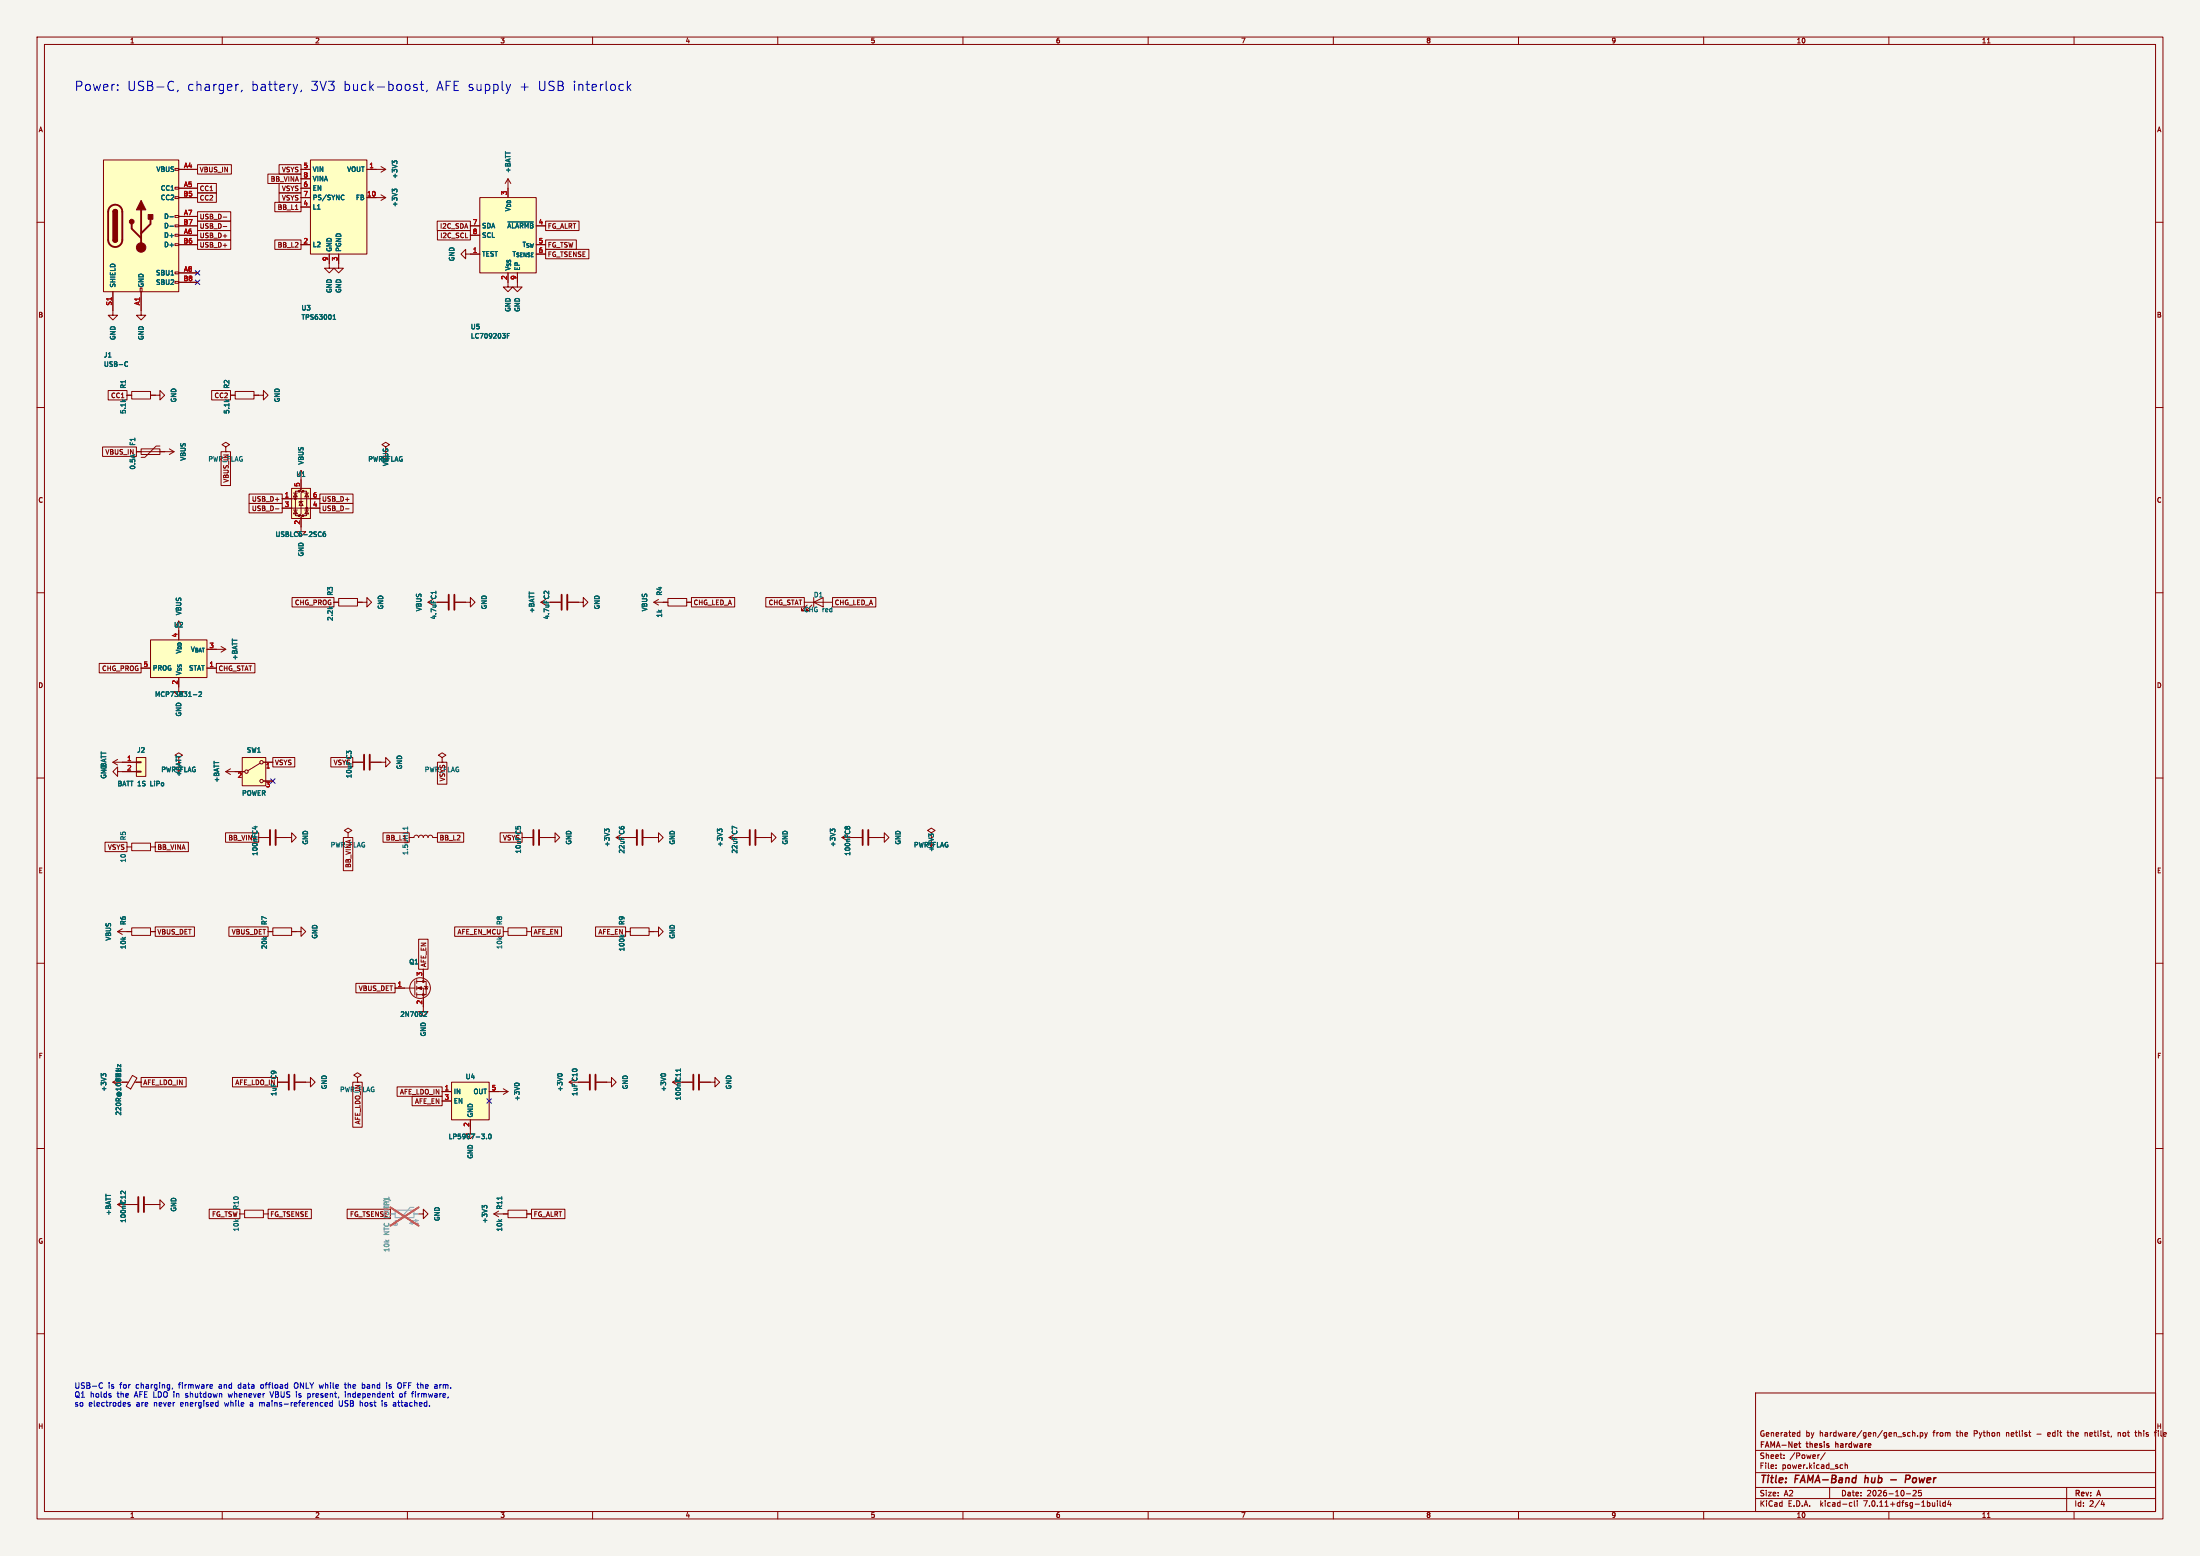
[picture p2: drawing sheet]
<svg xmlns="http://www.w3.org/2000/svg" width="594mm" height="420mm" viewBox="0 0 594 420" stroke-linecap="round" stroke-linejoin="round" font-family="sans-serif">
<path d="M0 0h594v420h-594z" fill="#f5f4ef" stroke="#f5f4ef" stroke-width=".27"/>
<g fill="none" stroke="#840000" stroke-width=".27">
<path d="M10 10h574v400h-574zM12 12h570v396h-570zM60 10v2M110 10v2M160 10v2M210 10v2M260 10v2M310 10v2M360 10v2M410 10v2M460 10v2M510 10v2"/>
<path d="M536.6 11.6h.7M560 10v2M10 60h2M27.9 43.2h20.4v35.5h-20.4zM30.5 57.2l.2-.5 .4-.2 .5 .2 .1 .5M47.2 58.2h1.1v.5h-1.1zM47.2 53.1h1.1v.5h-1.1zM47.2 50.5h1.1v.6h-1.1zM47.2 45.5h1.1v.5h-1.1zM48.3 53.3h5M48.3 45.7h5M48.3 50.8h5"/>
<path d="M48.3 58.4h5M53.3 44.5h9.2v2.5h-9.2zM53.3 59.7h9v2.5h-9zM53.3 49.5h5.1v2.6h-5.1zM53.3 57.2h9v2.5h-9zM53.3 52.1h5.1v2.5h-5.1zM60.3 58.6h.9M72.3 47h9v2.5h-9zM74.2 54.6h7.1v2.6h-7.1zM75.3 44.5h6v2.5h-6zM75.3 49.5h6v2.6h-6zM75.3 52.1h6v2.5h-6z"/>
<path d="M79.7 56.6h.8M81.3 53.3h2.5M81.3 45.7h2.5M81.3 55.9h2.5M81.3 50.8h2.5M81.3 48.3h2.5M83.8 43.2h15.3v25.4h-15.3zM99.1 53.3h5M99.1 45.7h5M102.9 52.6l1.2 .7M102.9 45l1.2 .7M104.1 53.3l-1.2 .8"/>
<path d="M104.1 45.7l-1.2 .8M118 59.7h9v2.5h-9zM129.5 53.3h15.3v20.4h-15.3zM137.2 48.3l-.8 1.2M137.2 48.3v2.5M137.2 48.3l.7 1.2M147.3 59.7h9v2.5h-9zM582 60h2M30.5 78.7v6.4h1.2l-1.2 1.3-1.3-1.3h1.3M30.5 64.8l.2 .4 .4 .2 .5-.2 .1-.4M37.8 77.7h.6v1h-.6zM38.1 78.7v6.4h1.3l-1.3 1.3-1.3-1.3h1.3"/>
<path d="M47.2 75.9h1.1v.6h-1.1zM47.2 73.4h1.1v.5h-1.1zM47.2 65.8h1.1v.5h-1.1zM47.2 63.2h1.1v.6h-1.1zM47.2 60.7h1.1v.5h-1.1zM48.3 61h5M48.3 63.5h5M48.3 66h5M48.3 73.7h5M48.3 76.2h5M53.3 62.2h9v2.6h-9zM53.3 64.8h9v2.5h-9z"/>
<path d="M60.3 61.1h.9M74.2 64.8h7.1v2.5h-7.1zM81.3 66h2.5M88.9 68.6v3.8h1.3l-1.3 1.3-1.3-1.3h1.3M91.4 68.6v3.8h1.3l-1.3 1.3-1.2-1.3h1.2M118.1 62.2h8.9v2.6h-8.9zM125.7 68.6v-1.3l-1.2 1.3 1.2 1.3v-1.3h3.8M127 61h2.5M127 63.5h2.5M137.2 73.7v3.8h1.2l-1.2 1.2-1.3-1.2h1.3M139.7 73.7v3.8h1.3l-1.3 1.2-1.3-1.2h1.3M144.8 61h2.5"/>
<path d="M147.3 64.8h8.3v2.5h-8.3zM147.3 67.3h11.7v2.6h-11.7zM10 110h2M29.2 105.4h5.1v2.6h-5.1zM34.3 106.7h1.3M35.6 105.7h5v2h-5zM40.6 106.7h2.6v-1.3l1.2 1.3-1.2 1.3v-1.3M57.1 105.4h5.1v2.6h-5.1zM62.2 106.7h1.3M63.5 105.7h5.1v2h-5.1zM68.6 106.7h2.5v-1.3l1.3 1.3-1.3 1.3v-1.3M582 110h2"/>
<path d="M27.7 120.7h9.1v2.5h-9.1zM36.8 121.9h10.2M38.1 121.2h5.1v1.5h-5.1zM43.2 120.4h-1l-3.1 3h-1M45.7 121.2l1.3 .7M47 121.9l-1.3 .8M59.7 121.9h2.5v9.2h-2.5zM61 120.7l1-.7-1-.6-1.1 .6 1.1 .7v1.2M61 121.9h.1M67.2 133.4h9v2.5h-9zM67.2 135.9h9v2.5h-9zM74.4 137.3h.9"/>
<path d="M76.2 137.2h10.2M76.2 134.6h10.2M78.7 131.8h5.1v8.2h-5.1zM79.2 137.7h1.1M79.2 133.1h1.1M79.8 133.1l.5 1h-1.1zM79.8 137.7l.5 1h-1.1zM80.8 132.6h-1v6.6h1M81.3 127v5.1l-.5 .5h1l-.5 .5v5.6l-.5 .5h1l-.5 .5v3.8h1.2l-1.2 1.3-1.3-1.3h1.3M81.3 135.4l.5 1h-1zM81.3 127l-.8 1.3M81.3 127l.7 1.3"/>
<path d="M81.8 135.4h-1v.4M81.8 132.6h1v6.6h-1M82.3 137.7h1M82.3 133.1h1M82.8 137.7l.5 1h-1zM82.8 133.1l.5 1h-1zM86.4 133.4h8.9v2.5h-8.9zM86.4 135.9h8.9v2.5h-8.9zM93.3 137.3h1M104.1 120.7l1.1-.7-1.1-.6-1 .6 1 .7v1.2M10 160h2M582 160h2"/>
<path d="M26.8 179.1h11.3v2.5h-11.3zM40.6 172.7h15.3v10.2h-15.3zM48.3 167.6l-.8 1.3M48.3 167.6v2.6M48.3 167.6l.7 1.3M58.4 179.1h10.4v2.5h-10.4zM58.4 175.3h2.6M59.7 174.5l1.3 .8M61 175.3l-1.3 .7M78.9 161.3h11.3v2.5h-11.3zM90.2 162.6h1.2M91.4 161.5h5.1v2.1h-5.1z"/>
<path d="M96.5 162.6h2.6v-1.3l1.2 1.3-1.2 1.2v-1.2M115.6 162.6h5.3M115.6 162.6l1.2 .7M116.8 161.8l-1.2 .8M122.9 162.6h4.1v-1.3l1.3 1.3-1.3 1.2v-1.2M146 162.6h5.4M146 162.6l1.3 .7M147.3 161.8l-1.3 .8M153.4 162.6h4.1v-1.3l1.2 1.3-1.2 1.2v-1.2M176.5 162.6h3.8M176.5 162.6l1.3 .7M177.8 161.8l-1.3 .8"/>
<path d="M180.3 161.5h5.1v2.1h-5.1zM185.4 162.6h1.3M186.7 161.3h11.7v2.5h-11.7zM206.8 161.3h10.4v2.5h-10.4zM217.2 162.6h7.6M217.9 163.3l-1.5 1.5h.8h-.8v-.7M219.2 163.3l-1.5 1.5h.7h-.7v-.7M219.7 162.6l2.5-1.3v2.5zM219.7 161.3v2.5M224.8 161.3h11.7v2.5h-11.7zM38.1 180.3h2.5M48.3 182.9v3.8h1.2l-1.2 1.3-1.3-1.3h1.3"/>
<path d="M55.9 180.3h2.5M10 210h2M30.5 205.7h6.3M30.5 205.7l1.2 .8M31.7 208.3v-1.3l-1.2 1.3 1.2 1.3v-1.3h5.1M31.7 205l-1.2 .7M36.8 208.2h1.3v.2h-1.3zM36.8 205.6h1.3v.3h-1.3zM36.8 204.5h2.6v5.1h-2.6zM48.3 204.5l1-.7-1-.6-1.1 .6 1.1 .7v1.2M61 208.3h5M61 208.3l1.2 .7"/>
<path d="M62.2 207.5l-1.2 .8M65.4 204.5h6.4v7.6h-6.4zM70.2 206l-3.3 2M71.1 205.7h2.6M71.1 210.8h2.6M73.7 204.5h5.9v2.5h-5.9zM89.3 204.5h5.9v2.5h-5.9zM95.2 205.7h2.8M100.1 205.7h4v-1.2l1.3 1.2-1.3 1.3v-1.3M118.1 205.7h2.6v6h-2.6zM119.4 204.5l1-.7-1-.6-1 .6 1 .7v1.2M119.4 205.7h.1"/>
<path d="M582 210h2M28.4 227.3h5.9v2.6h-5.9zM34.3 228.6h1.3M35.6 227.6h5v2h-5zM40.6 228.6h1.3M41.9 227.3h9v2.6h-9zM60.9 224.8h8.9v2.5h-8.9zM69.8 226.1h2.8M74.7 226.1h4v-1.3l1.3 1.3-1.3 1.2v-1.2M92.7 226.1h2.6v8.9h-2.6zM94 224.8l1-.6-1-.7-1 .7 1 .6v1.3M94 226.1h.1"/>
<path d="M103.4 224.8h7.1v2.5h-7.1zM110.5 226.1h1.3l.1-.5 .5-.2 .4 .2 .2 .5 .2-.5 .5-.2 .4 .2 .2 .5 .2-.5 .4-.2 .5 .2 .2 .5 .2-.5 .4-.2 .5 .2 .1 .5h1.3M118.1 224.8h7.1v2.5h-7.1zM135 224.8h6v2.5h-6zM141 226.1h2.8M145.8 226.1h4.1v-1.3l1.2 1.3-1.2 1.2v-1.2M166.4 226.1h5.3M166.4 226.1l1.2 .7M167.6 225.3l-1.2 .8M173.7 226.1h4.1v-1.3l1.3 1.3-1.3 1.2v-1.2M196.8 226.1h5.4M196.8 226.1l1.3 .7"/>
<path d="M198.1 225.3l-1.3 .8M204.2 226.1h4.1v-1.3l1.2 1.3-1.2 1.2v-1.2M227.3 226.1h5.4M227.3 226.1l1.3 .7M228.6 225.3l-1.3 .8M234.7 226.1h4.1v-1.3l1.2 1.3-1.2 1.2v-1.2M251.5 224.8l1-.6-1-.7-1.1 .7 1.1 .6v1.3M10 260h2M31.7 251.5h3.9M31.7 251.5l1.3 .7M33 250.7l-1.3 .8M35.6 250.4h5v2.1h-5z"/>
<path d="M40.6 251.5h1.3M41.9 250.2h10.6v2.5h-10.6zM61.8 250.2h10.6v2.5h-10.6zM72.4 251.5h1.3M73.7 250.4h5v2.1h-5zM78.7 251.5h2.6v-1.3l1.2 1.3-1.2 1.2v-1.2M113 253.5h2.6v8.1h-2.6zM122.8 250.2h13.1v2.5h-13.1zM135.9 251.5h1.3M137.2 250.4h5v2.1h-5zM142.2 251.5h1.3M143.5 250.2h8.1v2.5h-8.1z"/>
<path d="M160.8 250.2h8.1v2.5h-8.1zM168.9 251.5h1.3M170.2 250.4h5.1v2.1h-5.1zM175.3 251.5h2.5v-1.3l1.3 1.3-1.3 1.2v-1.2M582 260h2M96.1 265.4h10.6v2.6h-10.6zM106.7 266.7h5.3M112 264.8v3.8M112.5 266.7h1.8v6.4h1.3l-1.3 1.2-1.3-1.2h1.3M112.5 264.9h2.6v3.6h-2.6M112.5 264.4v1M112.5 266.2v1"/>
<path d="M112.5 268v1M114.3 261.6v3.3M114.6 266.2l1 .2M115.1 266.3l.3 .7h-.7zM30.5 292.1h4.2M30.5 292.1l1.2 .8M31.7 291.3l-1.2 .8M35.8 290.3l1.2 .7-1.7 2.9-1.2-.7zM36.3 292.1h1.8M38.1 290.8h12.2v2.6h-12.2zM62.8 290.8h12.1v2.6h-12.1zM74.9 292.1h2.8"/>
<path d="M79.8 292.1h4v-1.3l1.3 1.3-1.3 1.3v-1.3M95.2 292.1h2.6v12.2h-2.6zM96.5 290.8l1-.6-1-.6-1 .6 1 .6v1.3M96.5 292.1h.1M107.2 293.4h12.2v2.5h-12.2zM111.3 295.9h8.1v2.6h-8.1zM119.4 294.6h2.5M119.4 297.2h2.5M121.9 292.1h10.2v10.2h-10.2zM132.1 294.6h5.1M135.9 293.9l1.3 .7M137.2 294.6l-1.3 .8"/>
<path d="M153.7 292.1h5.3M153.7 292.1l1.2 .8M154.9 291.3l-1.2 .8M161 292.1h4.1v-1.3l1.3 1.3-1.3 1.3v-1.3M181.6 292.1h5.3M181.6 292.1l1.3 .8M182.9 291.3l-1.3 .8M189 292.1h4v-1.3l1.3 1.3-1.3 1.3v-1.3M10 310h2M127 302.3v3.8h1.3l-1.3 1.2-1.3-1.2h1.3M582 310h2M31.7 325.1h5.4"/>
<path d="M31.7 325.1l1.3 .8M33 324.4l-1.3 .7M39.1 325.1h4.1v-1.2l1.2 1.2-1.2 1.3v-1.3M56.5 326.4h8.3v2.5h-8.3zM64.8 327.7h1.2M66 326.6h5.1v2.1h-5.1zM71.1 327.7h1.3M72.4 326.4h11.7v2.5h-11.7zM93.7 326.4h11.7v2.5h-11.7zM113 327.7h1.3v-1.3l1.3 1.3-1.3 1.2v-1.2M133.3 327.7h3.9M133.3 327.7l1.3 .7"/>
<path d="M134.6 326.9l-1.3 .8M137.2 326.6h5v2.1h-5zM142.2 327.7h1.3M143.5 326.4h9v2.5h-9zM10 360h2M474 376h108v32h-108zM582 360h2M474 397.5h108M474 391.5h108M479.5 396.2v.2M479.5 395.4v.2M481.7 393.5v.2"/>
<path d="M481.7 392.7v.2M485.4 387.6h.6M485.4 386.7h.6M486 386.2v1.5M491.2 392.7h-.2M492.8 392.1l-1.3 1.9M497.1 395.4h.4M497.5 396.3l-.4 .1M498.2 395.5l.5-.1 .1 1M498.2 394.9v1.5M516.4 386.8l.6-.1v1M516.4 386.2v1.5"/>
<path d="M517.7 387.5v.2M518.5 386.7h.4l.3 .3-.2 .6h-.5M518.5 386.7v1.5M519.7 386.7l.3 1M520 387.7l-.3 .5M520.4 386.7l-.4 1M550 387.1h1.1M553.4 386.7l-.5 .2 .1 .7 .4 .1M553.6 387l-.7 .2M558.1 386.7h.6M558.3 386.2v1.3l.4 .2M563 386.7v1"/>
<path d="M563.5 386.7l-.5 .1M571.9 386.8l.6-.1v1M571.9 386.7v1M576.4 386.7h.6M576.7 387.6l.3 .1M581.7 386.7h.5M582.7 386.7v1M60 408v2M110 408v2M160 408v2M210 408v2M260 408v2"/>
<path d="M310 408v2M360 408v2M410 408v2M460 408v2M474 404.5h108M474 401.5h108M494 401.5v3M499.6 405.6h.4M500 406.5l-.4 .1M500.7 405.1v1.3l.2 .2M501.5 405.1v.1M501.5 405.6v1"/>
<path d="M510 408v2M514.7 403.2h1.2M516.5 402.4l.6-.1 .3 .4-.9 1.1h.9M518.7 402.3h-.7v.7l.7-.1v.7l-.2 .2-.5-.2M523.1 405.1v.1M523.1 405.6v1M523.8 405.1v1.3l.2 .2M525.2 405.6h-.4l-.3 .3 .2 .6h.5M525.2 405.1v1.5M526.2 405l-.3 1.1h.9M526.6 405.6v1M536.6 409.6h.7"/>
<path d="M558 401.5v6.5M560 408v2M567.7 405l-.4 1.1h.9M568 405.6v1"/>
<circle cx="66.5" cy="208.3" r=".46"/>
<circle cx="70.6" cy="210.8" r=".46"/>
<circle cx="70.6" cy="205.7" r=".46"/>
<circle cx="113.4" cy="266.7" r="2.79"/>
</g>
<path d="M503.7 398.2l-.3 2M510.5 399.4h1.5M514.5 399.2l1-.1 .2-.2v-.5l-.3-.2h-.8l-.2 2" fill="none" stroke="#840000" stroke-width=".4"/>
<path d="M485.6 389.7h.6M485.8 389.2v1.3l.4 .2M495.6 389.2v1.5M495.7 389.7l-.1 .1" fill="none" stroke="#840000" stroke-width=".3"/>
<g fill="#ffffc2" stroke="#ffffc2" stroke-width=".27">
<path d="M36.8 204.5h2.6v5.1h-2.6z"/>
<path d="M40.6 172.7h15.3v10.2h-15.3z"/>
<path d="M121.9 292.1h10.2v10.2h-10.2z"/>
<path d="M78.7 131.8h5.1v8.2h-5.1z"/>
<path d="M65.4 204.5h6.4v7.6h-6.4z"/>
<path d="M129.5 53.3h15.3v20.4h-15.3z"/>
<path d="M83.8 43.2h15.3v25.4h-15.3z"/>
<path d="M27.9 43.2h20.4v35.5h-20.4z"/>
</g>
<g fill="none" stroke="#006464" stroke-width=".27">
<path d="M45.9 58.5h.9M92.5 52.6l.4 .2M92.9 53.8l-.4 .1M106.4 43.8l-.5-.4v.8M106.4 51.5l-.5-.5v.8M106.4 51.3l.2-.3 .6 .3M106.4 43.7l.2-.3 .6 .3M137.1 59.9h6.9M45.9 61.1h.9M33.9 97.7h.6M34.5 98.8h-.6M89.9 86.2h.7"/>
<path d="M89.9 85.3l.4-.4v1.3M137 90.6h.4M137.6 90h-.6v1.3M87.8 143.6l-.5 .3-.1 .7 .2 .2 .5-.1-.1-.6-.4-.1-.2 .3M116.4 162.1v.6M146.9 162.1v.6M52.2 187.5h1M53.7 186.9l.5-.2 .2 .4-.8 .9h.8M163.7 224l.2-.2 .6 .2M163.7 224.2l-.5-.4v.7M194.2 224l.2-.2 .6 .2M194.2 224.2l-.5-.4v.7"/>
<path d="M224.7 224.2l-.5-.4v.7M224.7 224l.2-.2 .5 .2M251.3 225.5l-.5-.4v.8M251.3 225.4l.2-.3 .5 .3M114.7 273.1l.4 .1 .1 .3-.8 .9h.8M27.8 290.2l-.5-.4v.8M27.8 290l.3-.2 .5 .2M32.6 287.3v.7l-.8-.7v.7M138.9 292.6a.79 .79 0 0 1 1.3 0M150.5 290.1a.79 .79 0 0 1 1.3 0M178.5 290.1a.79 .79 0 0 1 1.2 0M183.7 288.5v.7"/>
<path d="M130 306.1h.8l-.4 .5M130.7 306.7v.6M131.4 307.3v.1M132.1 306.2l.1-.1a.62 .62 0 0 1 .5 .7 .62 .62 0 0 1-.6 .5l-.2-.4zM130.7 325.8l-.5-.4v.7M130.7 325.6l.2-.2 .6 .2M135.5 323v.8"/>
</g>
<g fill="none" stroke="#840000" stroke-width=".51">
<path d="M29.8 55.8a1.91 1.91 0 0 1 2-.4 1.91 1.91 0 0 1 1.2 1.8v7.6a1.91 1.91 0 0 1-1.9 1.9 1.91 1.91 0 0 1-1.9-1.9v-7.8zM38.1 56.6v10.2M40.6 59.2v1.3l-2.5 2.5M35.6 60.5v1.2l2.5 2.6M121.2 160.5v4.1M122.7 160.5v4.1M151.6 160.5v4.1M153.2 160.5v4.1M98.3 203.7v4.1M99.8 203.7v4.1M72.9 224v4.1M74.4 224v4.1"/>
<path d="M144 224v4.1M145.5 224v4.1M172 224v4.1M173.5 224v4.1M202.4 224v4.1M204 224v4.1M232.9 224v4.1M234.4 224v4.1M78 290.1v4M79.5 290.1v4M159.3 290.1v4M160.8 290.1v4"/>
<path d="M187.2 290.1v4M188.7 290.1v4M37.3 323.1v4.1M38.9 323.1v4.1"/>
</g>
<g fill="#840000" stroke="#840000" stroke-width=".27">
<path d="M112.8 266.7l1-.4v.8z"/>
<path d="M30.5 64.8h1.2l-.1 .4-.5 .2-.4-.2z"/>
<path d="M30.5 57.2h1.2v7.6h-1.2z"/>
<path d="M30.7 56.7l.6-.1 .4 .6h-1.2z"/>
<path d="M38.1 54.1l1.3 2.5h-2.6z"/>
<path d="M40 57.9h1.3v1.3h-1.3z"/>
<circle cx="79.8" cy="134.6" r=".25"/>
<circle cx="80.8" cy="139.2" r=".25"/>
<circle cx="80.8" cy="132.6" r=".25"/>
<circle cx="81.8" cy="139.2" r=".25"/>
<circle cx="81.8" cy="132.6" r=".25"/>
<circle cx="82.8" cy="137.2" r=".25"/>
<circle cx="114.3" cy="268.5" r=".25"/>
<circle cx="114.3" cy="264.9" r=".25"/>
<circle cx="35.6" cy="59.8" r=".63"/>
<circle cx="38.1" cy="66.8" r="1.27"/>
</g>
<path d="M105.4 327.7h1.3M106.4 329.8l.3 .6-.1 .3h-.3l-.1-.3 .2-.2 .9 .2-.1 .2-.4 .2M106.7 326.6h5.1v2.1h-5.1zM111.8 325.9h-1.1l-3 3.5h-1M111.8 327.7h1.2" fill="none" stroke="#9c9b98" stroke-width=".27"/>
<g fill="#9c9b98" stroke="#9c9b98" stroke-width=".27">
<path d="M110.6 330.2l.8-.3v.6l-.8-.3h2.3z"/>
<path d="M110.6 329.4h2.3l-.8 .3v-.5l.8 .2z"/>
</g>
<path d="M105.4 325.9l7.6 4.9M113 325.9l-7.6 4.9" fill="none" stroke="#eb3a3d" stroke-width=".46"/>
<g fill="none" stroke="#0000c2" stroke-width=".27">
<path d="M31.8 24.2v.2M31.8 22.9v.2M46.8 22.1l.1 .1M46.9 24.2l-.1 .1M48.1 24.3l-.3 .5M64.4 22.8l-.5 .1M65.3 24.3l-.2 .5M80.3 22.8l-.6 1.6M81.4 24.3l-.2 .5M112.6 22.9l-.6-.1-.4 .3 .2 .4 .8 .2v.6h-1M113.4 22.8h1M113.8 21.9v2.2l.1 .2 .5 .1"/>
<path d="M115.3 24.3l-.2 .5M136.6 22.8l.6 1.6M137.2 24.4l-.2 .6M137.8 22.8l-.6 1.6M168.1 22.8l.2 .1M168.3 24.3l-.2 .1M169.4 21.9v2.5M169.6 23.5l.7 .9M170.3 22.8l-.9 .9M27 373.3l.7 .1M27.7 374.6l-.7 .1M29.8 376.6l.2 .3-.2 .2"/>
<path d="M29.8 376.1l.2 .1M35.1 378.6h-.4l-.2 .2 .1 .2 .5 .1v.4h-.6M46.6 374.7l-.1 .2M57.2 373.7l.2 .4-.7 .1M57.3 374.7h-.1M58.7 378.6h.2M58.9 378.1v1.5M58.9 379.5l-.2 .1M61.6 376.1l.3 1M70.1 378.6v1M70.2 378.6l-.1 .1M70.5 373.9v.7"/>
<path d="M72.9 375.6l.5 1.5M79.8 373.2l-.3 .5v.8l.3 .2M83.1 376.2h.6M83.1 377.1h.6M87.7 379.1l.8-.2-.1-.3h-.4l-.3 .2 .1 .7h.6M89.7 378.6h-.4l-.3 .2 .2 .7h.5M89.7 378.1v1.5M91.6 378.1v1.2l.3 .3M93 373.7h.5M93.2 373.2v1.3l.3 .2M93.2 375.6v.2M93.2 376.1v1"/>
<path d="M97.7 378.6h-.4M97.8 373.8l.4-.1 .3 .3M98.5 374.4l-.3 .3h-.4M103.2 378.6v1M104.4 373.2v.2M104.4 373.7v1M105 374.7h.5M105.2 373.7l-.2 .2 .2 .3M106.4 378.6l.5 .2M106.9 379.5l-.5 .1M106.9 378.9l-.5 .1M107.7 373.2a.5 .5 0 0 1 .7 .5v.5a.5 .5 0 0 1-.7 .5"/>
<path d="M108 376.2l.4-.1 .3 .3v.5l-.3 .2-.5-.2zM112.2 375.6v.2M112.2 376.1v1"/>
</g>
<path d="M52.7 75.6l1.2 1.2M52.7 73.1l1.2 1.2M53.9 75.6l-1.2 1.2M53.9 73.1l-1.2 1.2M73.1 210.2l1.2 1.2M74.3 210.2l-1.2 1.2M131.5 296.6l1.2 1.2M132.7 296.6l-1.2 1.2" fill="none" stroke="#000084" stroke-width=".27"/>
<g font-size="3.5" fill="#0000c2">
<text x="20" y="24.7">Power:</text>
<text x="34.1" y="24.7">USB-C,</text>
<text x="50.3" y="24.7">charger,</text>
<text x="67.5" y="24.7">battery,</text>
<text x="83.5" y="24.7">3V3</text>
<text x="92.3" y="24.7">buck-boost,</text>
<text x="117.4" y="24.7">AFE supply</text>
<text x="139.7" y="24.7">+</text>
<text x="144.6" y="24.7">USB interlock</text>
</g>
<g font-size="2.8" fill="#840000">
<text x="475" y="400.9">Title:</text>
<text x="484.7" y="400.9">FAMA-Band</text>
<text x="504.3" y="400.9">hub</text>
<text x="516.9" y="400.9">Power</text>
</g>
<g font-size="2.1" fill="#0000c2">
<text x="20" y="374.9">USB-C</text>
<text x="20" y="377.3">Q1</text>
<text x="24.3" y="377.3">holds</text>
<text x="29.2" y="374.9">is</text>
<text x="31.7" y="377.3">the</text>
<text x="32.4" y="374.9">for</text>
<text x="36.5" y="377.3">AFE LDO in</text>
<text x="36.8" y="374.9">charging,</text>
<text x="48.6" y="374.9">firmware</text>
<text x="50.7" y="377.3">shutdown</text>
<text x="59.5" y="374.9">and</text>
<text x="62.4" y="377.3">whenever</text>
<text x="64.9" y="374.9">data</text>
<text x="71.1" y="374.9">offload</text>
<text x="73.9" y="377.3">VBUS is</text>
<text x="80.3" y="374.9">ONLY while</text>
<text x="84.2" y="377.3">present,</text>
<text x="94.3" y="374.9">the</text>
<text x="94.5" y="377.3">independent</text>
<text x="99.1" y="374.9">band</text>
<text x="105.8" y="374.9">is</text>
<text x="109" y="374.9">OFF the</text>
<text x="109.4" y="377.3">of</text>
<text x="112.9" y="377.3">firmware,</text>
<text x="119.3" y="374.9">arm.</text>
<text x="20" y="379.8">so</text>
<text x="23.9" y="379.8">electrodes</text>
<text x="36.8" y="379.8">are</text>
<text x="41.7" y="379.8">never</text>
<text x="49" y="379.8">energised</text>
<text x="61.1" y="379.8">while</text>
<text x="68.1" y="379.8">a</text>
<text x="70.7" y="379.8">mains-referenced</text>
<text x="92.4" y="379.8">USB</text>
<text x="98.2" y="379.8">host</text>
<text x="104.3" y="379.8">is</text>
<text x="107.5" y="379.8">attached.</text>
</g>
<g font-size="2.1" fill="#840000">
<text x="475" y="388">Generated</text>
<text x="487.5" y="388">by</text>
<text x="491.3" y="388">hardware/gen/gen_sch.py</text>
<text x="522.1" y="388">from</text>
<text x="528.6" y="388">the</text>
<text x="533.4" y="388">Python</text>
<text x="542.2" y="388">netlist</text>
<text x="553.8" y="388">edit</text>
<text x="559.3" y="388">the</text>
<text x="564.1" y="388">netlist,</text>
<text x="573.2" y="388">not</text>
<text x="578" y="388">this</text>
<text x="583.5" y="388">file</text>
<text x="475" y="394">Sheet:</text>
<text x="475" y="391.2">FAMA-Net</text>
<text x="483.2" y="394">/Power/</text>
<text x="487.9" y="391.2">thesis</text>
<text x="496.3" y="391.2">hardware</text>
<text x="475" y="396.7">File:</text>
<text x="481.1" y="396.7">power.kicad_sch</text>
<text x="475" y="406.9">KiCad</text>
<text x="475" y="404.1">Size:</text>
<text x="481.7" y="404.1">A2</text>
<text x="482.7" y="406.9">E.D.A.</text>
<text x="491.6" y="406.9">kicad-cli</text>
<text x="497" y="404.1">Date:</text>
<text x="503.5" y="406.9">7.0.11+dfsg-1build4</text>
<text x="504" y="404.1">2026-10-25</text>
<text x="560" y="404.3">Rev:</text>
<text x="560" y="406.9">Id:</text>
<text x="564.1" y="406.9">2/4</text>
<text x="566.4" y="404.3">A</text>
</g>
<g font-size="1.8" fill="#840000">
<text x="35" y="11.9">1</text>
<text x="85" y="11.9">2</text>
<text x="135" y="11.9">3</text>
<text x="185" y="11.9">4</text>
<text x="235" y="11.9">5</text>
<text x="285" y="11.9">6</text>
<text x="335" y="11.9">7</text>
<text x="385" y="11.9">8</text>
<text x="435" y="11.9">9</text>
<text x="485" y="11.9">10</text>
<text x="535" y="11.9">11</text>
<text x="10.3" y="35.9">A</text>
<text x="582.3" y="35.9">A</text>
<text x="53.8" y="46.7">VBUS_IN</text>
<text x="76" y="46.7">VSYS</text>
<text x="53.8" y="51.8">CC1</text>
<text x="73" y="49.2">BB_VINA</text>
<text x="76" y="51.8">VSYS</text>
<text x="53.8" y="59.4">USB_D-</text>
<text x="53.8" y="54.3">CC2</text>
<text x="74.9" y="56.8">BB_L1</text>
<text x="76" y="54.3">VSYS</text>
<text x="53.8" y="61.9">USB_D-</text>
<text x="53.8" y="64.5">USB_D+</text>
<text x="118.7" y="61.9">I2C_SDA</text>
<text x="118.8" y="64.5">I2C_SCL</text>
<text x="147.8" y="61.9">FG_ALRT</text>
<text x="53.8" y="67">USB_D+</text>
<text x="74.9" y="67">BB_L2</text>
<text x="138.2" y="69.4">T_{SENSE} FG_TSENSE</text>
<text x="140.9" y="66.9">T_{SW} FG_TSW</text>
<text x="10.3" y="85.9">B</text>
<text x="582.3" y="85.9">B</text>
<text x="29.9" y="107.6">CC1</text>
<text x="57.8" y="107.6">CC2</text>
<text x="28.3" y="122.9">VBUS_IN</text>
<text x="105" y="125.9" transform="rotate(-90 105 125.9)">VBUS</text>
<text x="61.9" y="130.4" transform="rotate(-90 61.9 130.4)">VBUS_IN</text>
<text x="10.3" y="135.9">C</text>
<text x="67.9" y="135.6">USB_D+</text>
<text x="86.8" y="135.6">USB_D+</text>
<text x="582.3" y="135.9">C</text>
<text x="67.9" y="138.1">USB_D-</text>
<text x="86.8" y="138.1">USB_D-</text>
<text x="79.5" y="163.5">CHG_PROG</text>
<text x="187.2" y="163.5">CHG_LED_A</text>
<text x="207.4" y="163.5">CHG_STAT</text>
<text x="225.3" y="163.5">CHG_LED_A</text>
<text x="10.3" y="185.9">D</text>
<text x="27.4" y="181.3">CHG_PROG</text>
<text x="58.9" y="181.3">CHG_STAT</text>
<text x="582.3" y="185.9">D</text>
<text x="49.1" y="209.7" transform="rotate(-90 49.1 209.7)">+BATT</text>
<text x="74.1" y="206.7">VSYS</text>
<text x="120.3" y="211" transform="rotate(-90 120.3 211)">VSYS</text>
<text x="61.6" y="227">BB_VINA</text>
<text x="104.1" y="227">BB_L1</text>
<text x="118.6" y="227">BB_L2</text>
<text x="29" y="229.6">VSYS</text>
<text x="42.4" y="229.6">BB_VINA</text>
<text x="110.4" y="230.9" transform="rotate(-90 110.4 230.9)">1.5uH L1</text>
<text x="10.3" y="235.9">E</text>
<text x="94.9" y="234.4" transform="rotate(-90 94.9 234.4)">BB_VINA</text>
<text x="582.3" y="235.9">E</text>
<text x="42.4" y="252.4">VBUS_DET</text>
<text x="62.5" y="252.4">VBUS_DET</text>
<text x="123.4" y="252.4">AFE_EN_MCU</text>
<text x="144" y="252.4">AFE_EN</text>
<text x="115.3" y="261.1" transform="rotate(-90 115.3 261.1)">AFE_EN</text>
<text x="96.7" y="267.7">VBUS_DET</text>
<text x="10.3" y="285.9">F</text>
<text x="582.3" y="285.9">F</text>
<text x="38.6" y="293.1">AFE_LDO_IN</text>
<text x="63.4" y="293.1">AFE_LDO_IN</text>
<text x="91.7" y="295">PWR_FLAG</text>
<text x="107.9" y="295.6">AFE_LDO_IN</text>
<text x="111.9" y="298.1">AFE_EN</text>
<text x="97.5" y="303.6" transform="rotate(-90 97.5 303.6)">AFE_LDO_IN</text>
<text x="57.1" y="328.6">FG_TSW</text>
<text x="72.9" y="328.6">FG_TSENSE</text>
<text x="94.4" y="328.6">FG_TSENSE</text>
<text x="144" y="328.6">FG_ALRT</text>
<text x="10.3" y="335.9">G</text>
<text x="582.3" y="335.9">G</text>
<text x="10.2" y="385.9">H</text>
<text x="582.2" y="385.9">H</text>
<text x="35" y="409.9">1</text>
<text x="85" y="409.9">2</text>
<text x="135" y="409.9">3</text>
<text x="185" y="409.9">4</text>
<text x="235" y="409.9">5</text>
<text x="285" y="409.9">6</text>
<text x="335" y="409.9">7</text>
<text x="385" y="409.9">8</text>
<text x="435" y="409.9">9</text>
<text x="485" y="409.9">10</text>
<text x="535" y="409.9">11</text>
</g>
<g font-size="1.8" fill="#006464">
<text x="42.1" y="46.6">VBUS</text>
<text x="84.3" y="46.6">VIN</text>
<text x="93.6" y="46.6">VOUT</text>
<text x="138" y="46.8" transform="rotate(-90 138 46.8)">+BATT</text>
<text x="43.3" y="51.7">CC1</text>
<text x="84.3" y="51.7">EN</text>
<text x="84.3" y="49.1">VINA</text>
<text x="107.5" y="48.4" transform="rotate(-90 107.5 48.4)">+3V3</text>
<text x="43.3" y="54.2">CC2</text>
<text x="44.2" y="59.3">D-</text>
<text x="84.3" y="56.7">L1</text>
<text x="84.3" y="54.2">PS/SYNC</text>
<text x="96" y="54.2">FB</text>
<text x="107.5" y="56" transform="rotate(-90 107.5 56)">+3V3</text>
<text x="138" y="57.2" transform="rotate(-90 138 57.2)">V_{DD}</text>
<text x="44.2" y="64.4">D+</text>
<text x="44.2" y="61.8">D-</text>
<text x="130" y="61.8">SDA</text>
<text x="130" y="64.4">SCL</text>
<text x="136.9" y="61.8">~{ALARMB}</text>
<text x="44.2" y="66.9">D+</text>
<text x="84.3" y="66.9">L2</text>
<text x="89.8" y="68.1" transform="rotate(-90 89.8 68.1)">GND</text>
<text x="92.3" y="68.1" transform="rotate(-90 92.3 68.1)">PGND</text>
<text x="122.9" y="70.6" transform="rotate(-90 122.9 70.6)">GND</text>
<text x="130" y="69.4">TEST</text>
<text x="138.2" y="69.4">T_{SENSE}</text>
<text x="140.9" y="66.9">T_{SW}</text>
<text x="31.3" y="77.7" transform="rotate(-90 31.3 77.7)">SHIELD</text>
<text x="39" y="77.7" transform="rotate(-90 39 77.7)">GND</text>
<text x="42" y="74.5">SBU1</text>
<text x="42" y="77.1">SBU2</text>
<text x="138" y="73.2" transform="rotate(-90 138 73.2)">V_{SS}</text>
<text x="140.6" y="73.2" transform="rotate(-90 140.6 73.2)">EP</text>
<text x="81.3" y="84">U3</text>
<text x="89.8" y="79.2" transform="rotate(-90 89.8 79.2)">GND</text>
<text x="92.3" y="79.2" transform="rotate(-90 92.3 79.2)">GND</text>
<text x="81.3" y="86.5">TPS63001</text>
<text x="127" y="89.1">U5</text>
<text x="138" y="84.3" transform="rotate(-90 138 84.3)">GND</text>
<text x="140.6" y="84.3" transform="rotate(-90 140.6 84.3)">GND</text>
<text x="31.3" y="91.9" transform="rotate(-90 31.3 91.9)">GND</text>
<text x="39" y="91.9" transform="rotate(-90 39 91.9)">GND</text>
<text x="127" y="91.6">LC709203F</text>
<text x="27.9" y="96.7">J1</text>
<text x="27.9" y="99.2">USB-C</text>
<text x="34.2" y="105" transform="rotate(-90 34.2 105)">R1</text>
<text x="62.1" y="105" transform="rotate(-90 62.1 105)">R2</text>
<text x="34.2" y="111.8" transform="rotate(-90 34.2 111.8)">5.1k</text>
<text x="47.8" y="108.7" transform="rotate(-90 47.8 108.7)">GND</text>
<text x="62.1" y="111.8" transform="rotate(-90 62.1 111.8)">5.1k</text>
<text x="75.7" y="108.7" transform="rotate(-90 75.7 108.7)">GND</text>
<text x="36.7" y="120.4" transform="rotate(-90 36.7 120.4)">F1</text>
<text x="50.3" y="124.5" transform="rotate(-90 50.3 124.5)">VBUS</text>
<text x="56.1" y="124.8">PWR_FLAG</text>
<text x="82.1" y="125.5" transform="rotate(-90 82.1 125.5)">VBUS</text>
<text x="99.3" y="124.8">PWR_FLAG</text>
<text x="36.7" y="126.8" transform="rotate(-90 36.7 126.8)">0.5A</text>
<text x="79.9" y="128.9">U1</text>
<text x="74.3" y="145.1">USBLC6-2SC6</text>
<text x="82.1" y="150.3" transform="rotate(-90 82.1 150.3)">GND</text>
<text x="90" y="160.9" transform="rotate(-90 90 160.9)">R3</text>
<text x="118" y="161.9" transform="rotate(-90 118 161.9)">C1</text>
<text x="148.5" y="161.9" transform="rotate(-90 148.5 161.9)">C2</text>
<text x="178.9" y="160.9" transform="rotate(-90 178.9 160.9)">R4</text>
<text x="219.6" y="161.4">D1</text>
<text x="49.1" y="166.2" transform="rotate(-90 49.1 166.2)">VBUS</text>
<text x="90" y="167.7" transform="rotate(-90 90 167.7)">2.2k</text>
<text x="103.7" y="164.6" transform="rotate(-90 103.7 164.6)">GND</text>
<text x="114" y="165.1" transform="rotate(-90 114 165.1)">VBUS</text>
<text x="118" y="167.3" transform="rotate(-90 118 167.3)">4.7uF</text>
<text x="131.6" y="164.6" transform="rotate(-90 131.6 164.6)">GND</text>
<text x="144.5" y="165.6" transform="rotate(-90 144.5 165.6)">+BATT</text>
<text x="148.5" y="167.3" transform="rotate(-90 148.5 167.3)">4.7uF</text>
<text x="162.1" y="164.6" transform="rotate(-90 162.1 164.6)">GND</text>
<text x="174.9" y="165.1" transform="rotate(-90 174.9 165.1)">VBUS</text>
<text x="178.9" y="166.8" transform="rotate(-90 178.9 166.8)">1k</text>
<text x="216.9" y="165.4">CHG red</text>
<text x="46.9" y="169.5">U2</text>
<text x="51.4" y="176.1">V_{BAT}</text>
<text x="64.3" y="178.3" transform="rotate(-90 64.3 178.3)">+BATT</text>
<text x="41.1" y="181.2">PROG</text>
<text x="49.1" y="182.4" transform="rotate(-90 49.1 182.4)">V_{SS}V_{DD}</text>
<text x="50.9" y="181.2">STAT</text>
<text x="41.7" y="188.3">MCP73831-2</text>
<text x="49.1" y="193.5" transform="rotate(-90 49.1 193.5)">GND</text>
<text x="36.9" y="203.3">J2</text>
<text x="66.5" y="203.3">SW1</text>
<text x="28.9" y="208.8" transform="rotate(-90 28.9 208.8)">+BATT</text>
<text x="43.4" y="208.6">PWR_FLAG</text>
<text x="90" y="206.7">VSYS</text>
<text x="108.7" y="207.8" transform="rotate(-90 108.7 207.8)">GND</text>
<text x="114.6" y="208.6">PWR_FLAG</text>
<text x="28.9" y="210.3" transform="rotate(-90 28.9 210.3)">GND</text>
<text x="31.6" y="212.4">BATT 1S</text>
<text x="40.7" y="212.4">LiPo</text>
<text x="59.4" y="211.3" transform="rotate(-90 59.4 211.3)">+BATT</text>
<text x="65.2" y="215">POWER</text>
<text x="95.1" y="210.2" transform="rotate(-90 95.1 210.2)">10uF C3</text>
<text x="34.2" y="226.9" transform="rotate(-90 34.2 226.9)">R5</text>
<text x="135.7" y="227">VSYS</text>
<text x="168.8" y="225.4" transform="rotate(-90 168.8 225.4)">C6</text>
<text x="199.3" y="225.4" transform="rotate(-90 199.3 225.4)">C7</text>
<text x="229.7" y="225.4" transform="rotate(-90 229.7 225.4)">C8</text>
<text x="34.2" y="232.9" transform="rotate(-90 34.2 232.9)">10</text>
<text x="69.7" y="231.1" transform="rotate(-90 69.7 231.1)">100nF C4</text>
<text x="83.3" y="228.1" transform="rotate(-90 83.3 228.1)">GND</text>
<text x="89.2" y="228.9">PWR_FLAG</text>
<text x="140.8" y="230.5" transform="rotate(-90 140.8 230.5)">10uF C5</text>
<text x="154.5" y="228.1" transform="rotate(-90 154.5 228.1)">GND</text>
<text x="164.8" y="228.7" transform="rotate(-90 164.8 228.7)">+3V3</text>
<text x="168.8" y="230.5" transform="rotate(-90 168.8 230.5)">22uF</text>
<text x="182.4" y="228.1" transform="rotate(-90 182.4 228.1)">GND</text>
<text x="195.3" y="228.7" transform="rotate(-90 195.3 228.7)">+3V3</text>
<text x="199.3" y="230.5" transform="rotate(-90 199.3 230.5)">22uF</text>
<text x="212.9" y="228.1" transform="rotate(-90 212.9 228.1)">GND</text>
<text x="225.7" y="228.7" transform="rotate(-90 225.7 228.7)">+3V3</text>
<text x="229.7" y="231.1" transform="rotate(-90 229.7 231.1)">100nF</text>
<text x="243.4" y="228.1" transform="rotate(-90 243.4 228.1)">GND</text>
<text x="246.6" y="228.9">PWR_FLAG</text>
<text x="252.3" y="230.1" transform="rotate(-90 252.3 230.1)">+3V3</text>
<text x="34.2" y="249.8" transform="rotate(-90 34.2 249.8)">R6</text>
<text x="72.3" y="249.8" transform="rotate(-90 72.3 249.8)">R7</text>
<text x="135.8" y="249.8" transform="rotate(-90 135.8 249.8)">R8</text>
<text x="168.8" y="249.8" transform="rotate(-90 168.8 249.8)">R9</text>
<text x="30.2" y="254" transform="rotate(-90 30.2 254)">VBUS</text>
<text x="34.2" y="256.3" transform="rotate(-90 34.2 256.3)">10k</text>
<text x="72.3" y="256.3" transform="rotate(-90 72.3 256.3)">20k</text>
<text x="85.9" y="253.5" transform="rotate(-90 85.9 253.5)">GND</text>
<text x="135.8" y="256.3" transform="rotate(-90 135.8 256.3)">10k</text>
<text x="161.5" y="252.4">AFE_EN</text>
<text x="168.8" y="256.9" transform="rotate(-90 168.8 256.9)">100k</text>
<text x="182.4" y="253.5" transform="rotate(-90 182.4 253.5)">GND</text>
<text x="110.4" y="260.5">Q1</text>
<text x="108" y="274.6">2N7002</text>
<text x="115.2" y="279.9" transform="rotate(-90 115.2 279.9)">GND</text>
<text x="32.9" y="292" transform="rotate(-90 32.9 292)">FB1</text>
<text x="74.8" y="291.4" transform="rotate(-90 74.8 291.4)">C9</text>
<text x="125.6" y="291.5">U4</text>
<text x="156.1" y="292" transform="rotate(-90 156.1 292)">C10</text>
<text x="184" y="292" transform="rotate(-90 184 292)">C11</text>
<text x="28.9" y="294.7" transform="rotate(-90 28.9 294.7)">+3V3</text>
<text x="74.8" y="295.9" transform="rotate(-90 74.8 295.9)">1uF</text>
<text x="88.4" y="294.1" transform="rotate(-90 88.4 294.1)">GND</text>
<text x="122.4" y="295.5">IN</text>
<text x="122.4" y="298">EN</text>
<text x="127.7" y="295.5">OUT</text>
<text x="140.5" y="297.3" transform="rotate(-90 140.5 297.3)">+3V0</text>
<text x="152.1" y="294.7" transform="rotate(-90 152.1 294.7)">+3V0</text>
<text x="156.1" y="295.9" transform="rotate(-90 156.1 295.9)">1uF</text>
<text x="169.7" y="294.1" transform="rotate(-90 169.7 294.1)">GND</text>
<text x="180" y="294.7" transform="rotate(-90 180 294.7)">+3V0</text>
<text x="184" y="297.1" transform="rotate(-90 184 297.1)">100nF</text>
<text x="197.6" y="294.1" transform="rotate(-90 197.6 294.1)">GND</text>
<text x="32.9" y="301.2" transform="rotate(-90 32.9 301.2)">220R@100MHz</text>
<text x="127.9" y="301.8" transform="rotate(-90 127.9 301.8)">GND</text>
<text x="121" y="307.7">LP5907-3.0</text>
<text x="127.9" y="312.9" transform="rotate(-90 127.9 312.9)">GND</text>
<text x="30.2" y="328.2" transform="rotate(-90 30.2 328.2)">+BATT</text>
<text x="34.2" y="325.1" transform="rotate(-90 34.2 325.1)">C12</text>
<text x="47.8" y="327.2" transform="rotate(-90 47.8 327.2)">GND</text>
<text x="64.6" y="326.6" transform="rotate(-90 64.6 326.6)">R10</text>
<text x="118.9" y="329.7" transform="rotate(-90 118.9 329.7)">GND</text>
<text x="135.8" y="326.6" transform="rotate(-90 135.8 326.6)">R11</text>
<text x="34.2" y="330.2" transform="rotate(-90 34.2 330.2)">100nF</text>
<text x="64.6" y="332.5" transform="rotate(-90 64.6 332.5)">10k</text>
<text x="131.8" y="330.3" transform="rotate(-90 131.8 330.3)">+3V3</text>
<text x="135.8" y="332.5" transform="rotate(-90 135.8 332.5)">10k</text>
</g>
<g font-size="1.8" fill="#a90000">
<text x="49.5" y="45.5">A4</text>
<text x="81.8" y="45.5">5</text>
<text x="99.6" y="45.5">1</text>
<text x="49.5" y="53.1">B5</text>
<text x="49.5" y="50.5">A5</text>
<text x="81.8" y="50.5">6</text>
<text x="81.8" y="53.1">7</text>
<text x="81.8" y="48">8</text>
<text x="99" y="53.1">10</text>
<text x="136.9" y="52.8" transform="rotate(-90 136.9 52.8)">3</text>
<text x="49.5" y="58.2">A7</text>
<text x="81.8" y="55.6">4</text>
<text x="49.5" y="65.8">B6</text>
<text x="49.5" y="60.7">B7</text>
<text x="49.5" y="63.2">A6</text>
<text x="81.8" y="65.8">2</text>
<text x="127.6" y="60.7">7</text>
<text x="127.6" y="63.2">8</text>
<text x="145.3" y="60.7">4</text>
<text x="145.3" y="65.8">5</text>
<text x="88.6" y="70.6" transform="rotate(-90 88.6 70.6)">9</text>
<text x="91.2" y="70.6" transform="rotate(-90 91.2 70.6)">3</text>
<text x="127.6" y="68.3">1</text>
<text x="145.3" y="68.3">6</text>
<text x="49.5" y="75.9">B8</text>
<text x="49.5" y="73.4">A8</text>
<text x="136.9" y="75.6" transform="rotate(-90 136.9 75.6)">2</text>
<text x="139.4" y="75.6" transform="rotate(-90 139.4 75.6)">9</text>
<text x="30.2" y="82.6" transform="rotate(-90 30.2 82.6)">S1</text>
<text x="37.8" y="82.5" transform="rotate(-90 37.8 82.5)">A1</text>
<text x="81" y="131.5" transform="rotate(-90 81 131.5)">5</text>
<text x="76.8" y="134.4">1</text>
<text x="76.8" y="136.9">3</text>
<text x="84.4" y="136.9">4</text>
<text x="84.4" y="134.4">6</text>
<text x="81" y="141.7" transform="rotate(-90 81 141.7)">2</text>
<text x="48" y="172.2" transform="rotate(-90 48 172.2)">4</text>
<text x="56.4" y="175">3</text>
<text x="38.7" y="180.1">5</text>
<text x="48" y="184.9" transform="rotate(-90 48 184.9)">2</text>
<text x="56.4" y="180.1">1</text>
<text x="34.2" y="205.5">1</text>
<text x="34.2" y="208">2</text>
<text x="71.7" y="207.7">1</text>
<text x="64.1" y="210.3">2</text>
<text x="71.7" y="212.8">3</text>
<text x="114" y="263.6" transform="rotate(-90 114 263.6)">3</text>
<text x="107.2" y="266.4">1</text>
<text x="114" y="271.2" transform="rotate(-90 114 271.2)">2</text>
<text x="119.9" y="294.4">1</text>
<text x="119.9" y="296.9">3</text>
<text x="132.6" y="294.4">5</text>
<text x="126.7" y="304.2" transform="rotate(-90 126.7 304.2)">2</text>
</g>
<g font-size="1.8" fill="#939391">
<text x="105.3" y="328.7" transform="rotate(-90 105.3 328.7)">(DNP)</text>
<text x="105.3" y="326.5" transform="rotate(-90 105.3 326.5)">TH1</text>
<text x="105.3" y="333.4" transform="rotate(-90 105.3 333.4)">NTC</text>
<text x="105.3" y="338" transform="rotate(-90 105.3 338)">10k</text>
</g>
</svg>
